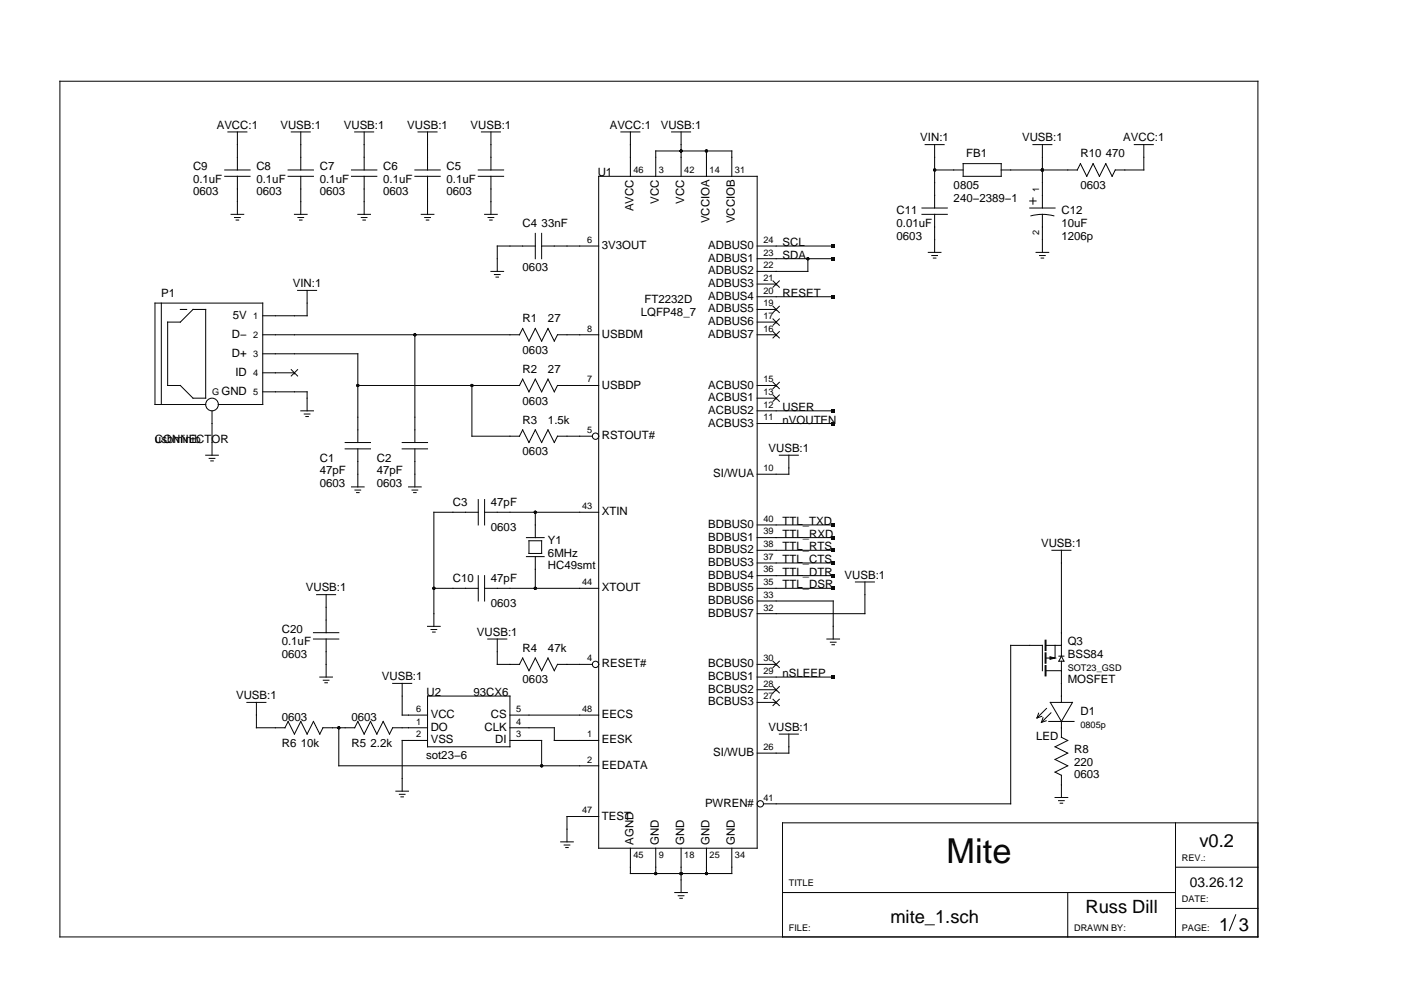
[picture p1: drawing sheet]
<svg xmlns="http://www.w3.org/2000/svg" width="297mm" height="210mm" viewBox="0 0 297 210" stroke-linecap="round" stroke-linejoin="round" font-family="sans-serif">
<g fill="none" stroke="#000" stroke-width=".21">
<path d="M12.7 17.2h254v181.5h-254zM47.6 37.4h5.4M47.6 36h5.4M48.3 28h4M50.3 28v8M50.3 37.4v8M61.1 37.4h5.4M61.1 36h5.4M61.8 28h4M63.8 28v8M63.8 37.4v8M74.5 37.4h5.4"/>
<path d="M74.5 36h5.4M75.2 28h4M77.2 28v8M77.2 37.4v8M88 37.4h5.3M88 36h5.3M88.6 28h4.1M90.6 28v8M90.6 37.4v8M101.4 37.4h5.4M101.4 36h5.4M102.1 28h4"/>
<path d="M104.1 28v8M104.1 37.4v8M126.9 37.4h33.6v142.4h-33.6zM131.6 28h4.1M133.7 28v9.4M139 37.4v-5.4h16.2v5.4M142.4 28h4M144.4 28v9.4M149.8 32v5.4M196.1 30.7h4.1M198.2 36h6M198.2 30.7v13.4"/>
<path d="M204.2 34.7h8.1v2.7h-8.1zM212.3 36h16.1M219 30.7h4M221 30.7v13.4M240.5 30.7h4M242.5 30.7v5.3h-6l-.7 1.4-1.4-2.7-1.3 2.7-1.3-2.7-1.4 2.7-1.3-2.7-.7 1.3M49 45.4h2.7M49.7 46.1h1.2M50.1 46.7h.5M62.4 45.4h2.7M63.2 46.1h1.2M63.5 46.7h.5"/>
<path d="M75.9 45.4h2.7M76.6 46.1h1.2M76.9 46.7h.6M89.3 45.4h2.7M90 46.1h1.3M90.4 46.7h.5M102.7 45.4h2.7M103.5 46.1h1.2M103.8 46.7h.6M104.1 57.5h2.7M104.8 58.2h1.2M105.2 58.8h.5"/>
<path d="M113.5 52.2h-8.1v5.3M113.5 49.5v5.4M114.8 52.2h12.1M114.8 49.5v5.4M160.5 52.2h16.2M160.5 54.9h16.2M163.9 59.6l1.3 1.3M165.2 59.6l-1.3 1.3M171.3 54.9v2.6h-10.8M195.5 45.4h5.3M195.5 44.1h5.3M196.8 53.5h2.7"/>
<path d="M197.6 54.2h1.2M197.9 54.7h.5M198.2 45.4v8.1M218.3 44.1h5.4M218.3 42.6h1.4M218.6 45.8a9.4 9.4 0 0 1 4.8 0M219 42v1.3M219.7 53.5h2.7M220.4 54.2h1.2M220.7 54.7h.6M221 45.4v8.1M34.2 64.3v21.5"/>
<path d="M35.5 68.3h2.7l2.7-2.7h2.7v18.8h-2.7l-2.7-2.7h-2.7zM38.2 65.6h1.4M55.7 79h6.7M55.7 75h20.2v18.8M61.8 78.4l1.3 1.3M62.4 79h.1M63.1 61.6h4M63.1 78.4l-1.3 1.3M65.1 61.6v5.3h-9.4M88 71v22.8M110.8 69.6l1.3 2.7 1.4-2.7 1.3 2.7 1.4-2.7 1.3 2.7 .7-1.3h8.7M110.8 69.6l-.6 1.4h-54.5"/>
<path d="M160.5 71h4.1M160.5 68.3h4.1M160.5 65.6h4.1M160.5 62.9h16.2M160.5 60.2h4.1M163.9 64.9l1.3 1.4M163.9 67.6l1.3 1.4M163.9 70.3l1.3 1.4M164.6 60.2h.1M164.6 65.6h.1M164.6 68.3h.1M164.6 71h.1"/>
<path d="M165.2 64.9l-1.3 1.4M165.2 67.6l-1.3 1.4M165.2 70.3l-1.3 1.4M43.6 85.8h-10.7v-21.5h22.8v21.5h-9.4M43.6 96.5h2.7M44.3 97.2h1.3M44.7 97.7h.5M45 87.1v9.4M55.7 83.1h9.4v4M63.8 87.1h2.7M64.5 87.8h1.2M64.8 88.3h.6"/>
<path d="M73.2 95.2h5.4M73.2 93.8h5.4M75.9 95.2v8M85.3 95.2h5.3M85.3 93.8h5.3M88 95.2v8M100.1 81.7v10.8h10.1l.6-1.4M110.8 91.1l1.3 2.7 1.4-2.7 1.3 2.7 1.4-2.7 1.3 2.7 .7-1.3h7.4M110.8 80.4l1.3 2.7 1.4-2.7 1.3 2.7 1.4-2.7 1.3 2.7 .7-1.4h8.7M110.8 80.4l-.6 1.3h-34.3M160.5 81.7h4.1M160.5 89.8h16.2"/>
<path d="M160.5 87.1h16.2M160.5 84.4h4.1M163.9 81.1l1.3 1.3M163.9 83.7l1.3 1.4M164.6 81.7h.1M164.6 84.4h.1M165.2 96.5h4.1M165.2 81.1l-1.3 1.3M165.2 83.7l-1.3 1.4M167.3 96.5v4h-6.8M74.5 103.2h2.7M75.3 103.9h1.2"/>
<path d="M75.6 104.4h.5M86.6 103.2h2.7M87.4 103.9h1.2M87.7 104.4h.5M101.4 108.6h-9.4v24.2M101.4 105.9v5.4M102.7 108.6h24.2M102.7 105.9v5.4M111.6 114h3.8M111.6 118h3.8M112.1 114.7h2.7v2.6h-2.7zM113.5 108.6v5.4"/>
<path d="M113.5 118v6.7M160.5 119.4h16.2M160.5 116.7h16.2M160.5 114h16.2M160.5 111.3h16.2M223 116.7h4.1M225 116.7v22.4M66.5 135.5h5.3M66.5 134.1h5.3M67.1 126.1h4.1M69.1 126.1v8M69.1 135.5v8.1"/>
<path d="M90.6 132.8h2.7M91.4 133.5h1.2M91.7 134h.6M92 124.7h9.4M101.4 122.1v5.3M102.7 124.7h24.2M102.7 122.1v5.3M103.4 135.5h4M105.4 135.5v5.4h4.8l.6-1.4M110.8 139.5l1.3 2.7 1.4-2.7 1.3 2.7 1.4-2.7 1.3 2.7 .7-1.3h7.4M160.5 127.4h16.2v8.1M160.5 124.7h16.2"/>
<path d="M160.5 122.1h16.2M175.3 135.5h2.7M176.1 136.2h1.2M176.4 136.7h.5M181.4 123.4h4M183.4 123.4v6.7h-22.9M221.7 136.8h3.3M221.7 139.5h.9M222.6 139.3l1.1 .2-1.1 .3zM223.7 136.8v2.7M224.5 139.1h1.1M225 139.1l.6 1.1h-1.1z"/>
<path d="M52.3 148.9h4.1M54.4 148.9v5.4h6l.7-1.3M61.1 153l1.3 2.6 1.4-2.6 1.3 2.6 1.4-2.6 1.3 2.6 .7-1.3h6.7l.7-1.3M67.8 143.6h2.7M68.5 144.2h1.2M68.9 144.8h.5M71.8 154.3v8.1h55.1M75.9 153l1.3 2.6 1.4-2.6 1.3 2.6 1.3-2.6 1.4 2.6 .7-1.3h7.3M83.3 144.9h4M85.3 144.9v6.7h5.3M90.6 157h-5.3v10.7M90.6 147.6h17.5v10.7h-17.5z"/>
<path d="M108.1 157h6.7v5.4M108.1 154.3h9.4v2.7h9.4M108.1 151.6h18.8M160.5 140.9h4.1M160.5 148.9h4.1M160.5 146.2h4.1M160.5 143.6h16.2M163.9 140.2l1.3 1.3M163.9 145.6l1.3 1.3M163.9 148.3l1.3 1.3M164.6 140.9h.1M164.6 146.2h.1"/>
<path d="M164.6 148.9h.1M165.2 140.2l-1.3 1.3M165.2 145.6l-1.3 1.3M165.2 148.3l-1.3 1.3M165.2 155.6h4.1M167.3 155.6v4.1h-6.8M220.2 151.2l-.3 1M220.9 151.9l-1 .3M221 142.2v-5.4h-6.7v33.6h-52.4M221.1 152.2l-.3 1M221.7 142.2h3.3M221.8 152.8l-1 .4"/>
<path d="M221.9 150.2l-2 2M222.4 153h5.3M222.7 148.9h4.7l-2.4 4.1zM222.8 151.1l-2 2.1M225 140.2v8.7M225 153v3.3M225 156.3l1.4 .7-2.7 1.3 2.7 1.4-2.7 1.3 2.7 1.4-2.7 1.3 1.3 .7v4.7M83.9 167.7h2.7M84.7 168.4h1.2M85 169h.5M118.9 178.5h2.7M119.6 179.2h1.2"/>
<path d="M119.9 179.7h.6M126.9 173.1h-6.7v5.4M133.7 179.8v5.4h21.5v-5.4M139 179.8v5.4M144.4 179.8v9.4M149.8 179.8v5.4M223.7 169.1h2.7M224.4 169.8h1.2M224.8 170.3h.5M249.2 174.5v24.2M266.7 174.5h-100.8v24.2M143.1 189.2h2.6"/>
<path d="M143.8 189.9h1.2M144.1 190.5h.6M165.9 189.2h83.3M226.4 189.2v9.5M249.2 192.6h17.5M249.2 183.9h17.5M262 193.9l-1.3 3.4"/>
<circle cx="45" cy="85.8" r="1.34"/>
<circle cx="126.3" cy="92.5" r=".67"/>
<circle cx="126.3" cy="140.9" r=".67"/>
<circle cx="161.2" cy="170.4" r=".67"/>
</g>
<path d="M221.7 135.8v2M221.7 138.5v2M221.7 141.2v2" fill="none" stroke="#000" stroke-width=".4"/>
<g fill="#000">
<path d="M176.3 54.5h.8v.8h-.8zM176.3 51.8h.8v.8h-.8zM176.3 62.5h.8v.8h-.8zM176.3 89.4h.8v.8h-.8zM176.3 86.7h.8v.8h-.8zM176.3 113.6h.8v.8h-.8zM176.3 110.9h.8v.8h-.8zM176.3 116.3h.8v.8h-.8zM176.3 119h.8v.8h-.8zM176.3 121.6h.8v.9h-.8zM176.3 124.3h.8v.8h-.8zM222.6 139.3l1.1 .2-1.1 .3z"/>
<path d="M176.3 143.1h.8v.9h-.8z"/>
<circle cx="144.4" cy="32" r=".34"/>
<circle cx="149.8" cy="32" r=".34"/>
<circle cx="198.2" cy="36" r=".34"/>
<circle cx="221" cy="36" r=".34"/>
<circle cx="171.3" cy="54.9" r=".34"/>
<circle cx="88" cy="71" r=".34"/>
<circle cx="75.9" cy="81.7" r=".34"/>
<circle cx="100.1" cy="81.7" r=".34"/>
<circle cx="113.5" cy="108.6" r=".34"/>
<circle cx="92" cy="124.7" r=".34"/>
<circle cx="113.5" cy="124.7" r=".34"/>
<circle cx="71.8" cy="154.3" r=".34"/>
<circle cx="114.8" cy="162.4" r=".34"/>
<circle cx="139" cy="185.2" r=".34"/>
<circle cx="144.4" cy="185.2" r=".34"/>
<circle cx="149.8" cy="185.2" r=".34"/>
</g>
<text font-size="7.3" x="200.7" y="183.1">Mite</text>
<g font-size="3.9">
<text x="254.3" y="179.5">v0.2</text>
<text x="188.8" y="195.6">mite_1.sch</text>
<text x="230.2" y="193.6">Russ Dill</text>
<text x="258.5" y="197.3">1 3</text>
</g>
<text font-size="2.9" x="252.3" y="188">03.26.12</text>
<g font-size="2.4">
<text x="45.9" y="27.3">AVCC:1</text>
<text x="59.5" y="27.3">VUSB:1</text>
<text x="72.9" y="27.3">VUSB:1</text>
<text x="86.3" y="27.3">VUSB:1</text>
<text x="99.8" y="27.3">VUSB:1</text>
<text x="129.3" y="27.3">AVCC:1</text>
<text x="140.1" y="27.3">VUSB:1</text>
<text x="195.1" y="30">VIN:1</text>
<text x="216.7" y="30">VUSB:1</text>
<text x="238.1" y="30">AVCC:1</text>
<text x="204.9" y="33.4">FB1</text>
<text x="229.1" y="33.4">R10 470</text>
<text x="40.9" y="36">C9</text>
<text x="40.9" y="38.7">0.1uF</text>
<text x="40.9" y="41.4">0603</text>
<text x="54.4" y="36">C8</text>
<text x="54.4" y="38.7">0.1uF</text>
<text x="54.4" y="41.4">0603</text>
<text x="67.8" y="36">C7</text>
<text x="67.8" y="38.7">0.1uF</text>
<text x="67.8" y="41.4">0603</text>
<text x="81.2" y="36">C6</text>
<text x="81.2" y="38.7">0.1uF</text>
<text x="81.2" y="41.4">0603</text>
<text x="94.7" y="36">C5</text>
<text x="94.7" y="38.7">0.1uF</text>
<text x="94.7" y="41.4">0603</text>
<text x="126.7" y="37.4">U1</text>
<text x="202.2" y="40.1">0805</text>
<text x="229.1" y="40.1">0603</text>
<text x="134.3" y="44.8" transform="rotate(-90 134.3 44.8)">AVCC</text>
<text x="139.7" y="43.2" transform="rotate(-90 139.7 43.2)">VCC</text>
<text x="145" y="43.2" transform="rotate(-90 145 43.2)">VCC</text>
<text x="150.4" y="47.4" transform="rotate(-90 150.4 47.4)">VCCIOA</text>
<text x="155.8" y="47.4" transform="rotate(-90 155.8 47.4)">VCCIOB</text>
<text x="190.1" y="45.4">C11</text>
<text x="202.2" y="42.8">240−2389−1</text>
<text x="225" y="45.4">C12</text>
<text x="110.8" y="48.1">C4 33nF</text>
<text x="127.6" y="52.8">3V3OUT</text>
<text x="150.2" y="52.8">ADBUS0</text>
<text x="165.9" y="52.2">SCL</text>
<text x="190.1" y="48.1">0.01uF</text>
<text x="190.1" y="50.8">0603</text>
<text x="225" y="48.1">10uF</text>
<text x="225" y="50.8">1206p</text>
<text x="110.8" y="57.5">0603</text>
<text x="150.2" y="58.2">ADBUS2</text>
<text x="150.2" y="55.5">ADBUS1</text>
<text x="165.9" y="54.9">SDA</text>
<text x="34.2" y="62.9">P1</text>
<text x="62.1" y="60.9">VIN:1</text>
<text x="136.7" y="64.3">FT2232D</text>
<text x="150.2" y="63.6">ADBUS4</text>
<text x="150.2" y="60.9">ADBUS3</text>
<text x="165.9" y="62.9">RESET</text>
<text x="49.2" y="71.6">D−</text>
<text x="49.4" y="67.6">5V</text>
<text x="110.8" y="68.3">R1</text>
<text x="116.2" y="68.3">27</text>
<text x="127.6" y="71.6">USBDM</text>
<text x="135.8" y="66.9">LQFP48_7</text>
<text x="150.2" y="71.6">ADBUS7</text>
<text x="150.2" y="68.9">ADBUS6</text>
<text x="150.2" y="66.2">ADBUS5</text>
<text x="49.2" y="75.6">D+</text>
<text x="110.8" y="75">0603</text>
<text x="47" y="83.7">GND</text>
<text x="49.9" y="79.7">ID</text>
<text x="110.8" y="79">R2</text>
<text x="116.2" y="79">27</text>
<text x="127.6" y="82.4">USBDP</text>
<text x="150.2" y="82.4">ACBUS0</text>
<text x="110.8" y="85.8">0603</text>
<text x="110.8" y="89.8">R3</text>
<text x="116.2" y="89.8">1.5k</text>
<text x="150.2" y="87.8">ACBUS2</text>
<text x="150.2" y="85.1">ACBUS1</text>
<text x="165.9" y="89.8">nVOUTEN</text>
<text x="165.9" y="87.1">USER</text>
<text x="32.9" y="93.8">usbminib</text>
<text x="32.9" y="93.8">CONNECTOR</text>
<text x="127.6" y="93.1">RSTOUT#</text>
<text x="150.2" y="90.4">ACBUS3</text>
<text x="162.9" y="95.8">VUSB:1</text>
<text x="67.8" y="97.9">C1</text>
<text x="67.8" y="100.5">47pF</text>
<text x="79.9" y="97.9">C2</text>
<text x="79.9" y="100.5">47pF</text>
<text x="110.8" y="96.5">0603</text>
<text x="151.2" y="101.2">SI/WUA</text>
<text x="67.8" y="103.2">0603</text>
<text x="79.9" y="103.2">0603</text>
<text x="96" y="107.3">C3</text>
<text x="104.1" y="107.3">47pF</text>
<text x="104.1" y="112.6">0603</text>
<text x="127.6" y="109.2">XTIN</text>
<text x="150.2" y="111.9">BDBUS0</text>
<text x="165.9" y="114">TTL_RXD</text>
<text x="165.9" y="111.3">TTL_TXD</text>
<text x="116.2" y="115.3">Y1</text>
<text x="116.2" y="118">6MHz</text>
<text x="150.2" y="117.3">BDBUS2</text>
<text x="150.2" y="114.6">BDBUS1</text>
<text x="165.9" y="116.7">TTL_RTS</text>
<text x="165.9" y="119.4">TTL_CTS</text>
<text x="220.7" y="116">VUSB:1</text>
<text x="64.8" y="125.4">VUSB:1</text>
<text x="96" y="123.4">C10</text>
<text x="104.1" y="123.4">47pF</text>
<text x="116.2" y="120.7">HC49smt</text>
<text x="127.6" y="125.4">XTOUT</text>
<text x="150.2" y="125.4">BDBUS5</text>
<text x="150.2" y="122.7">BDBUS4</text>
<text x="150.2" y="120">BDBUS3</text>
<text x="165.9" y="122.1">TTL_DTR</text>
<text x="165.9" y="124.7">TTL_DSR</text>
<text x="179.1" y="122.7">VUSB:1</text>
<text x="104.1" y="128.8">0603</text>
<text x="150.2" y="130.8">BDBUS7</text>
<text x="150.2" y="128.1">BDBUS6</text>
<text x="59.7" y="134.1">C20</text>
<text x="59.7" y="136.8">0.1uF</text>
<text x="101.1" y="134.8">VUSB:1</text>
<text x="226.4" y="136.8">Q3</text>
<text x="59.7" y="139.5">0603</text>
<text x="110.8" y="138.2">R4</text>
<text x="116.2" y="138.2">47k</text>
<text x="127.6" y="141.5">RESET#</text>
<text x="150.2" y="141.5">BCBUS0</text>
<text x="165.9" y="143.6">nSLEEP</text>
<text x="226.4" y="139.5">BSS84</text>
<text x="50" y="148.3">VUSB:1</text>
<text x="81" y="144.2">VUSB:1</text>
<text x="90.4" y="147.6">U2</text>
<text x="100.4" y="147.6">93CX6</text>
<text x="110.8" y="144.9">0603</text>
<text x="150.2" y="149.6">BCBUS3</text>
<text x="150.2" y="146.9">BCBUS2</text>
<text x="150.2" y="144.2">BCBUS1</text>
<text x="226.4" y="144.9">MOSFET</text>
<text x="59.7" y="153">0603</text>
<text x="74.5" y="153">0603</text>
<text x="91.3" y="154.9">DO</text>
<text x="91.3" y="152.3">VCC</text>
<text x="102.7" y="154.9">CLK</text>
<text x="104.1" y="152.3">CS</text>
<text x="127.6" y="152.3">EECS</text>
<text x="162.9" y="155">VUSB:1</text>
<text x="229.1" y="151.6">D1</text>
<text x="59.7" y="158.3">R6 10k</text>
<text x="74.5" y="158.3">R5 2.2k</text>
<text x="90.3" y="161">sot23−6</text>
<text x="91.3" y="157.6">VSS</text>
<text x="105" y="157.6">DI</text>
<text x="127.6" y="157.6">EESK</text>
<text x="151.2" y="160.3">SI/WUB</text>
<text x="219.7" y="157">LED</text>
<text x="227.7" y="159.7">R8</text>
<text x="127.6" y="163">EEDATA</text>
<text x="227.7" y="162.4">220</text>
<text x="227.7" y="165.1">0603</text>
<text x="127.6" y="173.8">TEST</text>
<text x="149.5" y="171.1">PWREN#</text>
<text x="134.3" y="179.2" transform="rotate(-90 134.3 179.2)">AGND</text>
<text x="139.7" y="179.2" transform="rotate(-90 139.7 179.2)">GND</text>
<text x="145" y="179.2" transform="rotate(-90 145 179.2)">GND</text>
<text x="150.4" y="179.2" transform="rotate(-90 150.4 179.2)">GND</text>
<text x="155.8" y="179.2" transform="rotate(-90 155.8 179.2)">GND</text>
</g>
<g font-size="1.9">
<text x="134.3" y="36.7">46</text>
<text x="139.7" y="36.7">3</text>
<text x="145.1" y="36.7">42</text>
<text x="150.5" y="36.7">14</text>
<text x="155.8" y="36.7">31</text>
<text x="220.3" y="40.7" transform="rotate(-90 220.3 40.7)">1</text>
<text x="124.5" y="51.5">6</text>
<text x="161.9" y="51.5">24</text>
<text x="220.3" y="49.9" transform="rotate(-90 220.3 49.9)">2</text>
<text x="161.9" y="59.6">21</text>
<text x="161.9" y="56.9">22</text>
<text x="161.9" y="54.2">23</text>
<text x="161.9" y="64.9">19</text>
<text x="161.9" y="62.2">20</text>
<text x="53.7" y="71.7">2</text>
<text x="53.7" y="67.6">1</text>
<text x="124.5" y="70.3">8</text>
<text x="161.9" y="70.3">16</text>
<text x="161.9" y="67.6">17</text>
<text x="53.7" y="75.7">3</text>
<text x="45" y="83.8">G</text>
<text x="53.7" y="79.7">4</text>
<text x="53.7" y="83.7">5</text>
<text x="124.5" y="81.1">7</text>
<text x="161.9" y="83.7">13</text>
<text x="161.9" y="81.1">15</text>
<text x="161.9" y="89.1">11</text>
<text x="161.9" y="86.4">12</text>
<text x="124.5" y="91.8">5</text>
<text x="161.9" y="99.9">10</text>
<text x="123.4" y="107.9">43</text>
<text x="161.9" y="113.3">39</text>
<text x="161.9" y="110.6">40</text>
<text x="161.9" y="118.7">37</text>
<text x="161.9" y="116">38</text>
<text x="123.4" y="124.1">44</text>
<text x="161.9" y="124.1">35</text>
<text x="161.9" y="121.4">36</text>
<text x="161.9" y="129.4">32</text>
<text x="161.9" y="126.8">33</text>
<text x="124.5" y="140.2">4</text>
<text x="161.9" y="142.9">29</text>
<text x="161.9" y="140.2">30</text>
<text x="226.4" y="142.2">SOT23_GSD</text>
<text x="161.9" y="148.3">27</text>
<text x="161.9" y="145.6">28</text>
<text x="88.2" y="153.6">1</text>
<text x="88.2" y="150.9">6</text>
<text x="109.5" y="150.9">5</text>
<text x="109.5" y="153.6">4</text>
<text x="123.4" y="150.9">48</text>
<text x="229.1" y="154.3">0805p</text>
<text x="88.2" y="156.3">2</text>
<text x="109.5" y="156.3">3</text>
<text x="124.5" y="156.3">1</text>
<text x="124.5" y="161.7">2</text>
<text x="161.9" y="159">26</text>
<text x="123.4" y="172.4">47</text>
<text x="161.9" y="169.8">41</text>
<text x="134.3" y="181.9">45</text>
<text x="139.7" y="181.9">9</text>
<text x="145.1" y="181.9">18</text>
<text x="150.5" y="181.9">25</text>
<text x="155.8" y="181.9">34</text>
<text x="250.6" y="182.5">REV.:</text>
<text x="167.3" y="187.9">TITLE</text>
<text x="250.6" y="191.3">DATE:</text>
<text x="167.3" y="197.3">FILE:</text>
<text x="227.7" y="197.3">DRAWN BY:</text>
<text x="250.6" y="197.3">PAGE:</text>
</g>
</svg>
